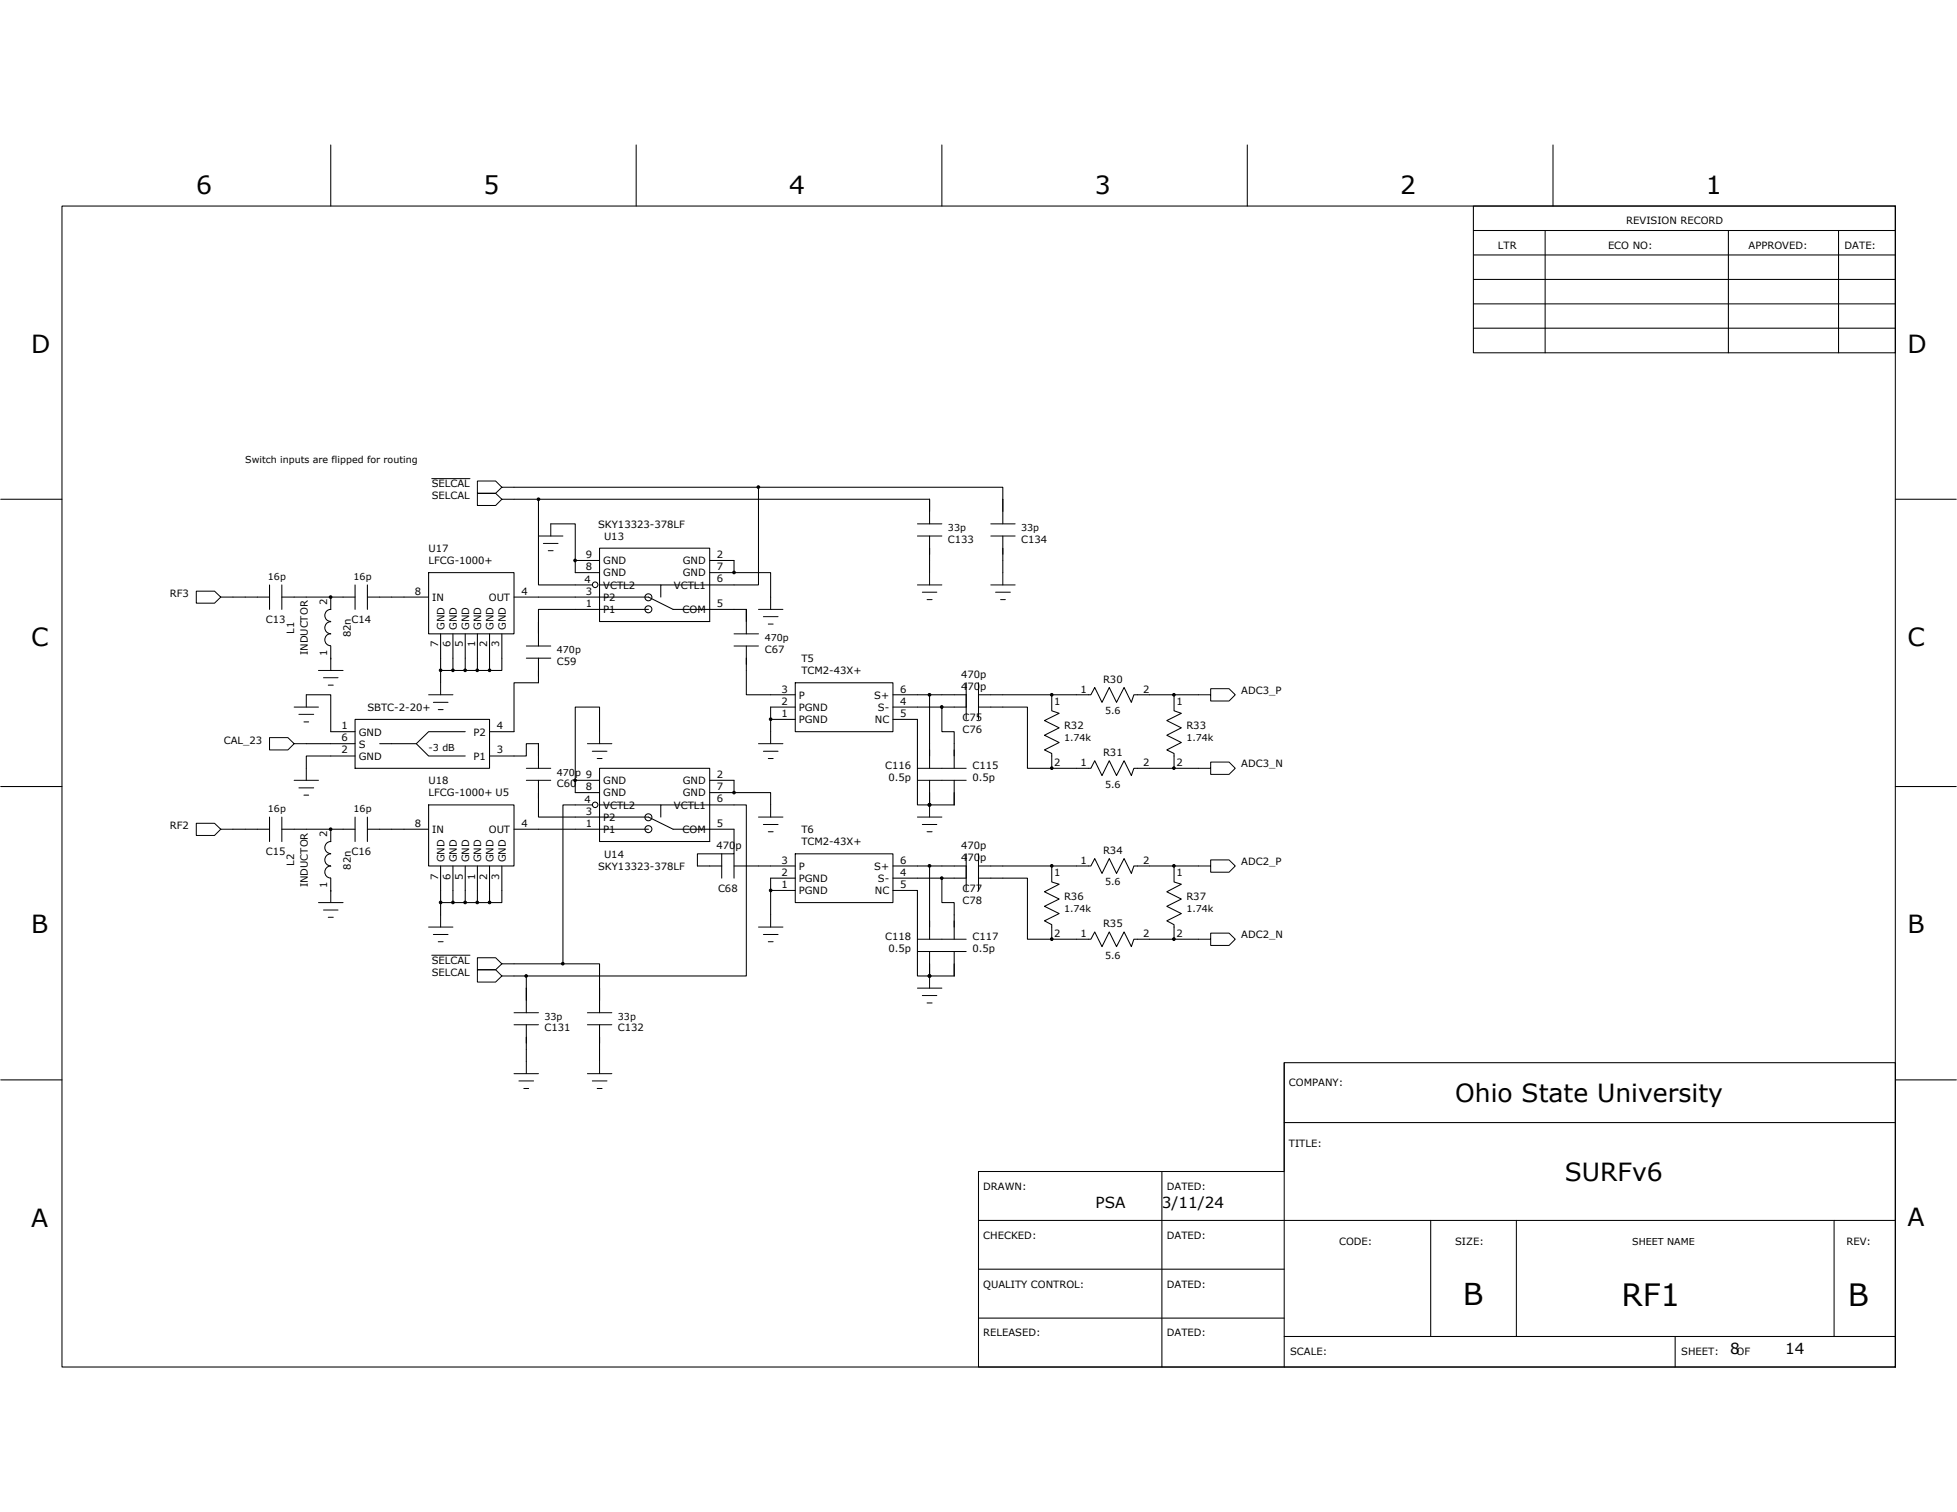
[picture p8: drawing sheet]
<svg xmlns="http://www.w3.org/2000/svg" width="279mm" height="216mm" viewBox="0 0 279 216" stroke-linecap="round" stroke-linejoin="round" font-family="sans-serif">
<g fill="none" stroke="#000" stroke-width=".15">
<path d="M8.8 29.4h261.8v165.8h-261.8zM47.2 20.7v8.7M90.8 20.7v8.7M134.5 20.7v8.7M178.1 20.7v8.7M210.4 32.9h60.2M210.4 36.4h60.2M210.4 39.9h60.2M210.4 29.4h60.2v21h-60.2zM220.6 32.9v17.5M221.7 20.7v8.7M246.8 32.9v17.5"/>
<path d="M262.5 32.9v17.5M210.4 43.4h60.2M210.4 46.9h60.2M.1 71.3h8.7M73.4 69.6h34.9M73.4 71.3h59.3v3.5M76.9 71.3v12.2h7.7M78.6 74.8h3.5v7h3.5M85.6 78.3h15.7v10.5h-15.7zM108.3 69.6v13.9h-14v1.8M108.3 69.6h34.9v5.2M132.7 76.5v5.3"/>
<path d="M143.2 76.5v5.3M270.6 71.3h8.7M38.5 83.5v3.5M38.5 85.3h-5.2M40.2 85.3h7M40.2 83.5v3.5M43.7 99.2h3.5v5.3h3.5M47.2 85.3h3.5M47.2 90.5a.84 .84 0 0 0-.8 .9 .84 .84 0 0 0 .8 .8M47.2 88.8a.85 .85 0 0 0-.8 .8 .85 .85 0 0 0 .8 .9M47.2 87a.85 .85 0 0 0-.8 .9 .85 .85 0 0 0 .8 .8M47.2 94h.1"/>
<path d="M47.2 85.3v1.7M47.2 92.2v1.8M50.7 83.5v3.5M52.5 85.3h8.7M52.5 83.5v3.5M61.2 81.8h12.2v8.7h-12.2zM62.9 95.7h1.8M62.9 90.5v7M64.7 90.5v5.2h1.7M66.4 90.5v5.2h1.8M68.2 90.5v5.2h1.7M69.9 90.5v5.2h1.7v-5.2"/>
<path d="M73.4 85.3h19.2l3.5 1.7h10.5v3.5M76.9 94v3.5h-3.5v7h-3.5M82.1 80h3.5M85.6 83.5h8.7M92.6 87h-15.7v5.2M101.3 80h3.5v1.8h5.2v3.5M101.3 81.8h3.5M106.6 92.2v7h6.9M113.5 97.5h14v7h-14zM127.5 99.2h10.4M132.7 99.2v10.5M137.9 97.5v5.2"/>
<path d="M139.7 99.2h16l.6-1 1 2.1 1.1-2.1 1 2.1 1.1-2.1 1 2.1 .4-1.1h9.2M139.7 97.5v5.2M150.2 99.2h.1M150.2 99.2v2.3l1 .4-2.1 1 2.1 1-2.1 1.1 2.1 1-2.1 1.1 1.1 .5v2.1M167.6 99.2h.1M167.6 99.2v2.3l1.1 .4-2.1 1 2.1 1-2.1 1.1 2.1 1-2.1 1.1 1 .5v2.1M.1 112.3h8.7M33.3 118.4h5.2M38.5 116.7v3.5M40.2 116.7v3.5M47.2 118.4h3.5M47.2 118.4h-7"/>
<path d="M47.2 118.4v1.8a.85 .85 0 0 0-.8 .8 .85 .85 0 0 0 .8 .9M50.7 102.7h19.2v7h-19.2zM50.7 116.7v3.5M50.7 107.9l-7 .1v1.7M50.7 106.2h-7M52.5 116.7v3.5M54.2 106.2h5.2l1.8 1.8h5.2M61.2 114.9h12.2v8.8h-12.2zM61.2 118.4h-8.7M66.4 104.5h-5.2l-1.8 1.7M69.9 107.9l5.2 .1v-1.8h1.8v3.5M73.4 118.4h19.2"/>
<path d="M76.9 111.4v5.3h15.7l3.5 1.7h8.7v3.5h-5.2v1.8h3.4M82.1 111.4h3.5M84.6 114.9h-4.2v22.7M85.6 104.5v-3.5h-3.5v12.2h3.5M85.6 109.7h15.7v10.5h-15.7zM85.6 114.9h8.7M94.3 116.7v-1.8h12.3v24.5h-31.5M101.3 111.4h3.5v1.8M101.3 113.2h3.5M104.8 113.2h5.2v1.7M110 102.7v1.8M110 102.7h3.5"/>
<path d="M113.5 101h-3.5v1.7M127.5 102.7h3.5v12.2h1.7M127.5 101h10.4M132.7 114.9h.1M132.7 111.4v3.5M134.5 101h.1M134.5 101v3.5h1.7v5.2M136.2 111.4v3.5h-3.5M139.7 101h7v8.7h9l.6-1.1 1 2.1 1.1-2.1 1 2.1 1.1-2.1 1 2.1 .4-1h5.7M150.2 109.7h.1M167.6 109.7h3.5M270.6 112.3h8.7"/>
<path d="M47.2 123.7a.84 .84 0 0 0-.8 .8 .84 .84 0 0 0 .8 .9M47.2 121.9a.85 .85 0 0 0-.8 .9 .85 .85 0 0 0 .8 .8M47.2 127.1h.1M47.2 125.4v1.7M62.9 128.9h1.8M62.9 123.7v6.9M64.7 123.7v5.2h1.7M66.4 123.7v5.2h1.8M68.2 123.7v5.2h1.7M69.9 123.7v5.2h1.7v-5.2M73.4 139.4h1.7v5.2M73.4 137.6h7"/>
<path d="M80.4 137.6h5.2v7M103 121.9v3.5M104.8 123.7h8.7M104.8 121.9v3.5M110 127.1h3.5M113.5 121.9h14v7h-14zM113.5 125.4h-3.5v5.2M127.5 127.1h3.5v12.3h1.7M127.5 125.4h10.4M127.5 123.7h10.4M132.7 139.4h.1M132.7 123.7v10.4"/>
<path d="M132.7 135.9v3.5M134.5 125.4h.1M134.5 125.4v3.5h1.7v5.2M136.2 135.9v3.5h-3.5M137.9 121.9v5.2M139.7 123.7h16l.6-1.1 1 2.1 1.1-2.1 1 2.1 1.1-2.1 1 2.1 .4-1h9.2M139.7 125.4h7v8.7h9l.6-1 1 2.1 1.1-2.1 1 2.1 1.1-2.1 1 2.1 .4-1.1h5.7M139.7 121.9v5.2M150.2 123.7h.1M150.2 134.1h.1M150.2 123.7v2.2l1 .4-2.1 1 2.1 1.1-2.1 1 2.1 1.1-2.1 1 1.1 .5v2.1M167.6 123.7h.1"/>
<path d="M167.6 134.1h3.5M167.6 123.7v2.2l1.1 .4-2.1 1 2.1 1.1-2.1 1 2.1 1.1-2.1 1 1 .5v2.1M.1 154.2h8.7M75.1 146.3v5.3M85.6 146.3v5.3M183.3 151.7v43.5M270.6 154.2h8.7M139.7 167.3h43.6v-15.6h87.3v43.5h-130.9zM139.7 174.3h130.9M165.9 167.3v27.9M183.3 160.3h87.3M204.3 174.3v16.5"/>
<path d="M216.5 174.3v16.5M261.9 174.3v16.5M139.7 181.2h43.6M139.7 188.2h43.6M183.3 190.8h87.3M239.2 190.8v4.4"/>
<circle cx="85" cy="83.5" r=".4"/>
<circle cx="92.6" cy="87" r=".5"/>
<circle cx="92.6" cy="85.3" r=".5"/>
<circle cx="85" cy="114.9" r=".39"/>
<circle cx="92.6" cy="118.4" r=".5"/>
<circle cx="92.6" cy="116.7" r=".5"/>
</g>
<g fill="none" stroke="#000" stroke-width=".14">
<path d="M61.6 68.3h5.5M71.6 71.3l-.8-.9h-2.6v1.8h2.6l.8-.9h1.8M71.6 69.6l-.8-.9h-2.6v1.7h2.6l.8-.8h1.8M76.9 76.5h3.5M77.6 77.6h2.1M78.3 78.6h.7M78.6 74.8v1.7M131 76.5h3.5M131 74.8h3.5M141.5 76.5h3.4M141.5 74.8h3.4M31.5 85.3l-.9-.9h-2.6v1.7h2.6l.9-.8h1.8"/>
<path d="M43.7 99.2v1.8M45.5 95.7h3.5M46.2 96.8h2.1M46.9 97.8h.7M47.2 94v1.7M61.2 99.2h3.5M62.9 97.5v1.7M75.1 94h3.5M75.1 92.2h3.5M104.8 92.2h3.5M104.8 90.5h3.5M108.3 87h3.5"/>
<path d="M109 88.1h2.1M109.7 89.1h.7M110 85.3v1.7M131 83.5h3.5M131.7 84.6h2.1M132.4 85.6h.7M132.7 81.8v1.7M141.5 83.5h3.4M142.1 84.6h2.2M142.9 85.6h.6M143.2 81.8v1.7M171.1 99.2h1.7v-.9h2.7l.9 .9-.9 .9h-2.7v-.9"/>
<path d="M31.5 118.4l-.9-.8h-2.6v1.7h2.6l.9-.9h1.8M42 106.2l-.9-.9h-2.6v1.8h2.6l.9-.9h1.7M42 111.4h3.5M42 101h3.5M42.7 102h2.1M42.7 112.5h2.1M43.4 103.1h.7M43.4 113.5h.7M43.7 109.7v1.7M61.9 100.3h2.1M62.6 101.3h.7M75.1 111.4h3.5"/>
<path d="M75.1 109.7h3.5M83.9 106.2h3.5M84.6 107.3h2.1M85.3 108.3h.7M85.6 104.5v1.7M108.3 106.2h3.5M108.3 116.7h3.5M109 107.3h2.1M109 117.7h2.1M109.7 108.3h.7M109.7 118.8h.7M110 104.5v1.7"/>
<path d="M110 114.9v1.8M131 111.4h6.9M131 109.7h6.9M131 116.7h3.5M131.7 117.7h2.1M132.4 118.8h.7M132.7 114.9v1.8M171.1 109.7h1.7v-.9h2.7l.9 .9-.9 .9h-2.7v-.9M45.5 128.9h3.5M46.2 129.9h2.1M46.9 131h.7M47.2 127.1v1.8"/>
<path d="M61.2 132.4h3.5M61.6 136.4h5.5M61.9 133.4h2.1M62.6 134.5h.7M62.9 130.6v1.8M71.6 137.6l-.8-.8h-2.6v1.7h2.6l.8-.9h1.8M71.6 139.4l-.8-.9h-2.6v1.7h2.6l.8-.8h1.8M108.3 132.4h3.5M109 133.4h2.1M109.7 134.5h.7M110 130.6v1.8M131 134.1h6.9"/>
<path d="M131 135.9h6.9M132.7 139.4v1.7M171.1 123.7h1.7v-.9h2.7l.9 .9-.9 .8h-2.7v-.8M171.1 134.1h1.7v-.9h2.7l.9 .9-.9 .9h-2.7v-.9M73.4 146.3h3.5M73.4 144.6h3.5M73.4 153.3h3.5M74.1 154.3h2.1M74.8 155.4h.7M75.1 151.6v1.7M83.9 146.3h3.5M83.9 144.6h3.5"/>
<path d="M83.9 153.3h3.5M84.6 154.3h2.1M85.3 155.4h.7M85.6 151.6v1.7M131 141.1h3.5M131.7 142.2h2.1M132.4 143.2h.7"/>
</g>
<g fill="#000" stroke="#000" stroke-width=".14">
<path d="M66.3 95.6h.2v.2h-.2z" fill-rule="evenodd"/>
<path d="M132.6 99.1h.2v.2h-.2z" fill-rule="evenodd"/>
<path d="M134.3 100.8h.3v.3h-.3z" fill-rule="evenodd"/>
<path d="M66.3 128.7h.2v.3h-.2z" fill-rule="evenodd"/>
<path d="M132.6 139.2h.2v.3h-.2z" fill-rule="evenodd"/>
<path d="M132.6 123.5h.2v.3h-.2z" fill-rule="evenodd"/>
<path d="M132.6 139.2h.2v.3h-.2z" fill-rule="evenodd"/>
<path d="M150 134h.3v.2h-.3z" fill-rule="evenodd"/>
<path d="M167.5 134h.2v.2h-.2z" fill-rule="evenodd"/>
<circle cx="76.9" cy="71.3" r=".19"/>
<circle cx="108.3" cy="69.6" r=".19"/>
<circle cx="47.2" cy="85.3" r=".19"/>
<circle cx="62.9" cy="95.7" r=".19"/>
<circle cx="64.7" cy="95.7" r=".19"/>
<circle cx="68.1" cy="95.7" r=".19"/>
<circle cx="69.9" cy="95.7" r=".19"/>
<circle cx="82.1" cy="80" r=".19"/>
<circle cx="104.8" cy="81.7" r=".19"/>
<circle cx="150.2" cy="99.2" r=".19"/>
<circle cx="167.6" cy="99.2" r=".19"/>
<circle cx="47.2" cy="118.4" r=".19"/>
<circle cx="82.1" cy="111.4" r=".19"/>
<circle cx="104.8" cy="113.2" r=".19"/>
<circle cx="110" cy="102.7" r=".19"/>
<circle cx="132.7" cy="114.9" r=".2"/>
<circle cx="150.2" cy="109.7" r=".19"/>
<circle cx="167.6" cy="109.7" r=".19"/>
<circle cx="62.9" cy="128.9" r=".19"/>
<circle cx="64.7" cy="128.9" r=".19"/>
<circle cx="68.1" cy="128.9" r=".19"/>
<circle cx="69.9" cy="128.9" r=".19"/>
<circle cx="75.1" cy="139.4" r=".19"/>
<circle cx="80.4" cy="137.6" r=".19"/>
<circle cx="110" cy="127.1" r=".19"/>
<circle cx="134.5" cy="125.4" r=".19"/>
<circle cx="150.2" cy="123.6" r=".19"/>
<circle cx="167.6" cy="123.6" r=".19"/>
</g>
<g font-size="4.4">
<text x="231.5" y="186.4">RF1</text>
<text x="263.8" y="186.4">B</text>
</g>
<text font-size="4.3" x="208.9" y="186.4">B</text>
<g font-size="3.6">
<text x="28" y="27.7">6</text>
<text x="69" y="27.7">5</text>
<text x="112.6" y="27.7">4</text>
<text x="156.3" y="27.7">3</text>
<text x="199.9" y="27.7">2</text>
<text x="243.5" y="27.7">1</text>
<text x="4.5" y="50.4">D</text>
<text x="272.3" y="50.4">D</text>
<text x="4.5" y="92.2">C</text>
<text x="272.3" y="92.2">C</text>
<text x="4.5" y="133.2">B</text>
<text x="272.3" y="133.2">B</text>
<text x="207.8" y="157.3">Ohio State University</text>
<text x="223.4" y="168.6">SURFv6</text>
<text x="4.5" y="175.1">A</text>
<text x="272.3" y="175.1">A</text>
</g>
<g font-size="2.2">
<text x="156.4" y="172.5">PSA</text>
<text x="165.9" y="172.5">3/11/24</text>
<text x="247" y="193.4">8</text>
<text x="254.9" y="193.4">14</text>
</g>
<g font-size="1.4">
<text x="213.9" y="35.5">LTR</text>
<text x="229.6" y="35.5">ECO NO:</text>
<text x="232.2" y="32">REVISION RECORD</text>
<text x="249.6" y="35.5">APPROVED:</text>
<text x="263.4" y="35.5">DATE:</text>
<text x="35" y="66.1">Switch inputs are flipped for routing</text>
<text x="61.6" y="71.3">SELCAL</text>
<text x="61.6" y="69.6">SELCAL</text>
<text x="85.4" y="75.4">SKY13323-378LF</text>
<text x="86.2" y="77.1">U13</text>
<text x="135.3" y="77.5">C133</text>
<text x="135.3" y="75.8">33p</text>
<text x="145.8" y="77.5">C134</text>
<text x="145.8" y="75.8">33p</text>
<text x="38.2" y="82.8">16p</text>
<text x="50.5" y="82.8">16p</text>
<text x="61.2" y="78.8">U17</text>
<text x="61.2" y="80.6">LFCG-1000+</text>
<text x="83.5" y="83.3">4</text>
<text x="83.7" y="81.4">8</text>
<text x="83.7" y="79.7">9</text>
<text x="86.1" y="82.3">GND</text>
<text x="86.1" y="80.6">GND</text>
<text x="97.5" y="80.6">GND</text>
<text x="97.5" y="82.3">GND</text>
<text x="102.4" y="79.7">2</text>
<text x="102.4" y="83.2">6</text>
<text x="102.4" y="81.4">7</text>
<text x="24.2" y="85.3">RF3</text>
<text x="38" y="89">C13</text>
<text x="46.7" y="86.3" transform="rotate(-90 46.7 86.3)">2</text>
<text x="50.2" y="89">C14</text>
<text x="59.2" y="84.9">8</text>
<text x="61.7" y="85.8">IN</text>
<text x="63.5" y="90" transform="rotate(-90 63.5 90)">GND</text>
<text x="65.2" y="90" transform="rotate(-90 65.2 90)">GND</text>
<text x="67" y="90" transform="rotate(-90 67 90)">GND</text>
<text x="68.7" y="90" transform="rotate(-90 68.7 90)">GND</text>
<text x="69.8" y="85.8">OUT</text>
<text x="70.4" y="90" transform="rotate(-90 70.4 90)">GND</text>
<text x="72.2" y="90" transform="rotate(-90 72.2 90)">GND</text>
<text x="74.4" y="84.9">4</text>
<text x="83.7" y="86.7">1</text>
<text x="83.7" y="84.9">3</text>
<text x="86.1" y="87.6">P1</text>
<text x="86.1" y="85.8">P2</text>
<text x="86.1" y="84.1">VCTL2</text>
<text x="96.2" y="84.1">VCTL1</text>
<text x="97.5" y="87.6">COM</text>
<text x="102.4" y="86.7">5</text>
<text x="42" y="90.5" transform="rotate(-90 42 90.5)">L1</text>
<text x="43.9" y="93.6" transform="rotate(-90 43.9 93.6)">INDUCTOR</text>
<text x="46.7" y="93.7" transform="rotate(-90 46.7 93.7)">1</text>
<text x="50.1" y="91" transform="rotate(-90 50.1 91)">82n</text>
<text x="62.6" y="92.5" transform="rotate(-90 62.6 92.5)">7</text>
<text x="64.3" y="92.5" transform="rotate(-90 64.3 92.5)">6</text>
<text x="66.1" y="92.5" transform="rotate(-90 66.1 92.5)">5</text>
<text x="67.8" y="92.5" transform="rotate(-90 67.8 92.5)">1</text>
<text x="69.6" y="92.5" transform="rotate(-90 69.6 92.5)">2</text>
<text x="71.3" y="92.5" transform="rotate(-90 71.3 92.5)">3</text>
<text x="79.5" y="94.9">C59</text>
<text x="79.5" y="93.3">470p</text>
<text x="109.2" y="93.2">C67</text>
<text x="109.2" y="91.5">470p</text>
<text x="114.4" y="94.5">T5</text>
<text x="52.5" y="101.5">SBTC-2-20+</text>
<text x="111.6" y="100.6">2</text>
<text x="111.6" y="98.9">3</text>
<text x="114" y="101.5">PGND</text>
<text x="114" y="99.8">P</text>
<text x="114.4" y="96.3">TCM2-43X+</text>
<text x="124.8" y="99.8">S+</text>
<text x="125.3" y="101.5">S-</text>
<text x="128.5" y="100.6">4</text>
<text x="128.5" y="98.9">6</text>
<text x="137.2" y="96.8">470p</text>
<text x="137.2" y="98.5">470p</text>
<text x="150.5" y="100.6">1</text>
<text x="154.3" y="98.9">1</text>
<text x="157.5" y="97.5">R30</text>
<text x="163.2" y="98.9">2</text>
<text x="168" y="100.6">1</text>
<text x="177.2" y="99.1">ADC3_P</text>
<text x="31.9" y="106.2">CAL_23</text>
<text x="48.7" y="104.1">1</text>
<text x="48.7" y="107.6">2</text>
<text x="48.7" y="105.9">6</text>
<text x="51.2" y="105">GND</text>
<text x="51.2" y="106.7">S</text>
<text x="61.2" y="107.2">-3 dB</text>
<text x="67.6" y="105">P2</text>
<text x="71" y="107.6">3</text>
<text x="71" y="104.1">4</text>
<text x="111.6" y="102.4">1</text>
<text x="114" y="103.3">PGND</text>
<text x="124.9" y="103.3">NC</text>
<text x="128.5" y="102.4">5</text>
<text x="137.4" y="103">C75</text>
<text x="137.4" y="104.7">C76</text>
<text x="151.9" y="104.1">R32</text>
<text x="151.9" y="105.8">1.74k</text>
<text x="157.5" y="108">R31</text>
<text x="157.8" y="102">5.6</text>
<text x="169.4" y="104.1">R33</text>
<text x="169.4" y="105.8">1.74k</text>
<text x="51.2" y="108.5">GND</text>
<text x="61.2" y="112">U18</text>
<text x="61.2" y="113.7">LFCG-1000+ U5</text>
<text x="67.6" y="108.5">P1</text>
<text x="79.5" y="112.4">C60</text>
<text x="79.5" y="110.7">470p</text>
<text x="83.7" y="112.8">8</text>
<text x="83.7" y="111.1">9</text>
<text x="86.1" y="113.7">GND</text>
<text x="86.1" y="112">GND</text>
<text x="97.5" y="112">GND</text>
<text x="97.5" y="113.7">GND</text>
<text x="102.4" y="111.1">2</text>
<text x="102.4" y="112.8">7</text>
<text x="126.4" y="109.9">C116</text>
<text x="126.9" y="111.5">0.5p</text>
<text x="138.8" y="109.9">C115</text>
<text x="138.8" y="111.5">0.5p</text>
<text x="150.5" y="109.4">2</text>
<text x="154.3" y="109.4">1</text>
<text x="157.8" y="112.5">5.6</text>
<text x="163.2" y="109.3">2</text>
<text x="168" y="109.4">2</text>
<text x="177.2" y="109.5">ADC3_N</text>
<text x="24.2" y="118.4">RF2</text>
<text x="38.2" y="116">16p</text>
<text x="46.7" y="119.5" transform="rotate(-90 46.7 119.5)">2</text>
<text x="50.5" y="116">16p</text>
<text x="59.2" y="118.1">8</text>
<text x="61.7" y="119">IN</text>
<text x="69.8" y="119">OUT</text>
<text x="74.4" y="118.1">4</text>
<text x="83.5" y="114.7">4</text>
<text x="83.7" y="118.1">1</text>
<text x="83.7" y="116.3">3</text>
<text x="86.1" y="119">P1</text>
<text x="86.1" y="117.2">P2</text>
<text x="86.1" y="115.5">VCTL2</text>
<text x="96.2" y="115.5">VCTL1</text>
<text x="97.5" y="119">COM</text>
<text x="102.4" y="118.1">5</text>
<text x="102.4" y="114.6">6</text>
<text x="114.4" y="119">T6</text>
<text x="38" y="122.1">C15</text>
<text x="42" y="123.7" transform="rotate(-90 42 123.7)">L2</text>
<text x="50.1" y="124.2" transform="rotate(-90 50.1 124.2)">82n</text>
<text x="50.2" y="122.1">C16</text>
<text x="62.6" y="125.6" transform="rotate(-90 62.6 125.6)">7</text>
<text x="63.5" y="123.1" transform="rotate(-90 63.5 123.1)">GND</text>
<text x="64.3" y="125.6" transform="rotate(-90 64.3 125.6)">6</text>
<text x="65.2" y="123.1" transform="rotate(-90 65.2 123.1)">GND</text>
<text x="66.1" y="125.6" transform="rotate(-90 66.1 125.6)">5</text>
<text x="67" y="123.1" transform="rotate(-90 67 123.1)">GND</text>
<text x="67.8" y="125.6" transform="rotate(-90 67.8 125.6)">1</text>
<text x="68.7" y="123.1" transform="rotate(-90 68.7 123.1)">GND</text>
<text x="69.6" y="125.6" transform="rotate(-90 69.6 125.6)">2</text>
<text x="70.4" y="123.1" transform="rotate(-90 70.4 123.1)">GND</text>
<text x="71.3" y="125.6" transform="rotate(-90 71.3 125.6)">3</text>
<text x="72.2" y="123.1" transform="rotate(-90 72.2 123.1)">GND</text>
<text x="85.4" y="124.2">SKY13323-378LF</text>
<text x="86.2" y="122.5">U14</text>
<text x="102.3" y="121.2">470p</text>
<text x="111.6" y="125.1">2</text>
<text x="111.6" y="123.3">3</text>
<text x="114" y="125.9">PGND</text>
<text x="114" y="124.2">P</text>
<text x="114.4" y="120.7">TCM2-43X+</text>
<text x="124.8" y="124.2">S+</text>
<text x="125.3" y="125.9">S-</text>
<text x="128.5" y="125.1">4</text>
<text x="128.5" y="123.3">6</text>
<text x="137.2" y="121.2">470p</text>
<text x="137.2" y="123">470p</text>
<text x="150.5" y="125.1">1</text>
<text x="154.3" y="123.4">1</text>
<text x="157.5" y="121.9">R34</text>
<text x="163.2" y="123.3">2</text>
<text x="168" y="125.1">1</text>
<text x="177.2" y="123.5">ADC2_P</text>
<text x="43.9" y="126.7" transform="rotate(-90 43.9 126.7)">INDUCTOR</text>
<text x="46.7" y="126.9" transform="rotate(-90 46.7 126.9)">1</text>
<text x="102.5" y="127.4">C68</text>
<text x="111.6" y="126.8">1</text>
<text x="114" y="127.7">PGND</text>
<text x="124.9" y="127.7">NC</text>
<text x="128.5" y="126.8">5</text>
<text x="137.4" y="127.4">C77</text>
<text x="137.4" y="129.1">C78</text>
<text x="151.9" y="128.5">R36</text>
<text x="151.9" y="130.3">1.74k</text>
<text x="157.8" y="126.4">5.6</text>
<text x="169.4" y="128.5">R37</text>
<text x="169.4" y="130.3">1.74k</text>
<text x="61.6" y="137.6">SELCAL</text>
<text x="126.4" y="134.3">C118</text>
<text x="126.9" y="135.9">0.5p</text>
<text x="138.8" y="134.3">C117</text>
<text x="138.8" y="135.9">0.5p</text>
<text x="150.5" y="133.8">2</text>
<text x="154.3" y="133.9">1</text>
<text x="157.5" y="132.4">R35</text>
<text x="157.8" y="136.9">5.6</text>
<text x="163.2" y="133.8">2</text>
<text x="168" y="133.8">2</text>
<text x="177.2" y="134">ADC2_N</text>
<text x="61.6" y="139.4">SELCAL</text>
<text x="77.7" y="147.3">C131</text>
<text x="77.7" y="145.6">33p</text>
<text x="88.2" y="147.3">C132</text>
<text x="88.2" y="145.6">33p</text>
<text x="184" y="155.1">COMPANY:</text>
<text x="184" y="163.8">TITLE:</text>
<text x="140.4" y="169.9">DRAWN:</text>
<text x="166.6" y="169.9">DATED:</text>
<text x="140.4" y="176.9">CHECKED:</text>
<text x="166.6" y="176.9">DATED:</text>
<text x="191.2" y="177.8">CODE:</text>
<text x="207.8" y="177.8">SIZE:</text>
<text x="233" y="177.8">SHEET NAME</text>
<text x="263.6" y="177.8">REV:</text>
<text x="140.4" y="183.9">QUALITY CONTROL:</text>
<text x="166.6" y="183.9">DATED:</text>
<text x="140.4" y="190.8">RELEASED:</text>
<text x="166.6" y="190.8">DATED:</text>
<text x="184.2" y="193.4">SCALE:</text>
<text x="240" y="193.4">SHEET:</text>
<text x="247.9" y="193.4">OF</text>
</g>
</svg>
